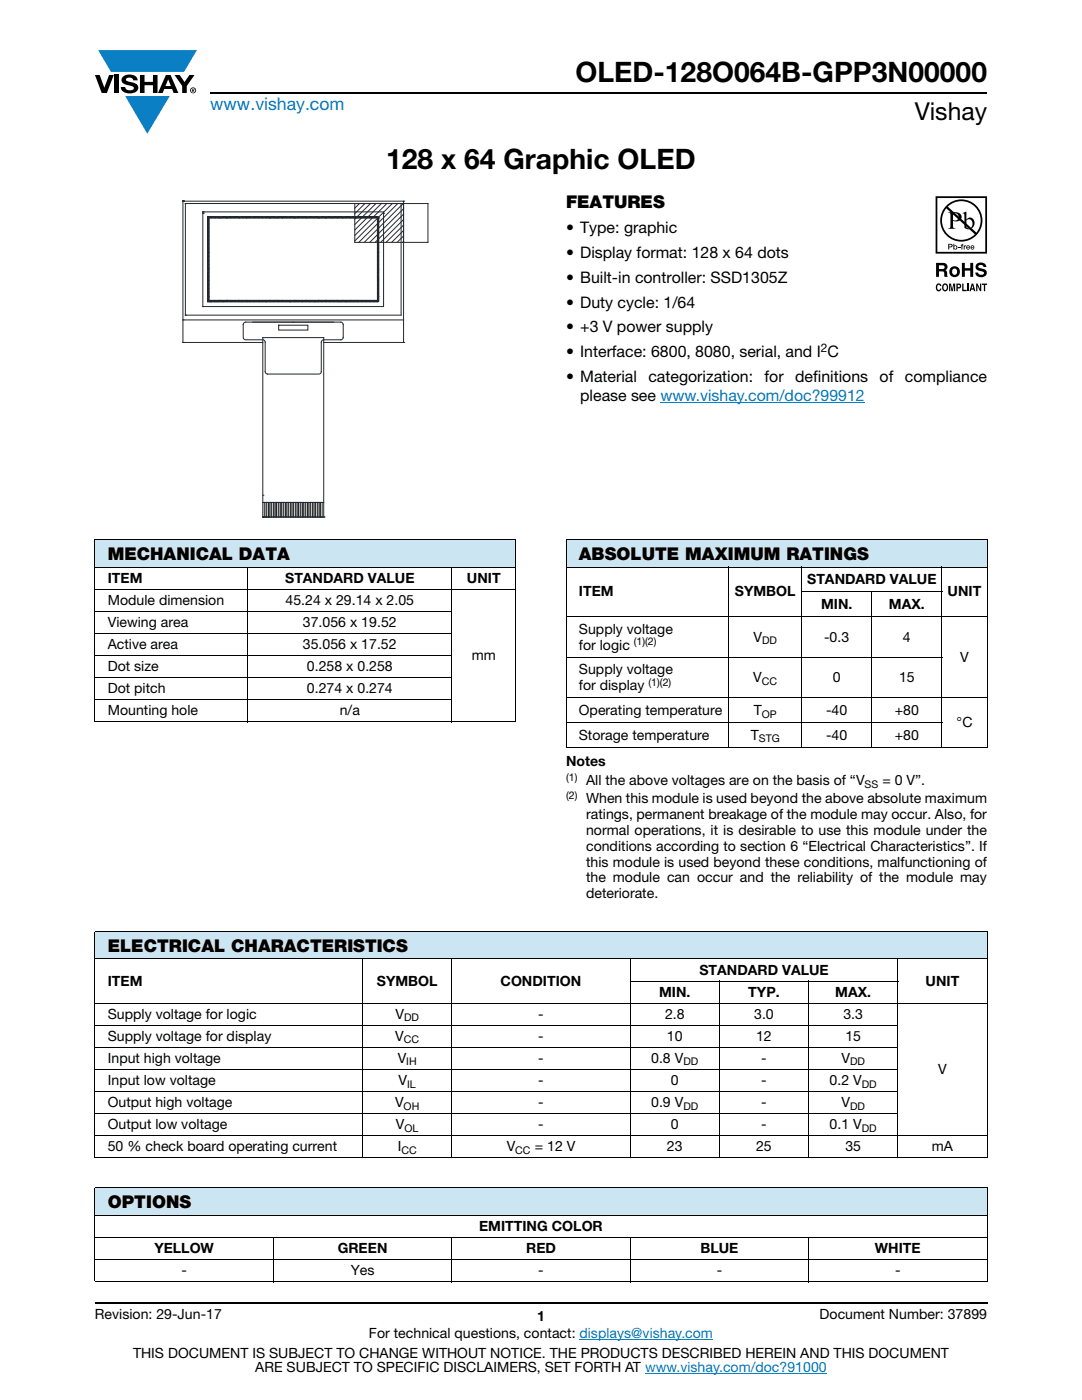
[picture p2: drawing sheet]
<svg xmlns="http://www.w3.org/2000/svg" width="216mm" height="279mm" viewBox="0 0 216 279" stroke-linecap="round" stroke-linejoin="round" font-family="sans-serif">
<g fill="#0a7fc3">
<path d="M19.6 10h19.7l-2.6 4.3h-1.1h-13.5z"/>
<path d="M25 19.2h8.9l-4.5 7.5z"/>
</g>
<g fill="#000">
<path d="M18.9 15h1l.9 2.5 1-2.5h.9l-1.4 3.6h-1zM22.9 15h.9v3.6h-.9zM24.6 15.3a2.1 2.1 0 0 1 2.8 .3l.1 .4h-.9a.79 .79 0 0 0-.7-.5 .79 .79 0 0 0-.8 .4l.3 .3 1 .2a1.08 1.08 0 0 1 1.2 1 1.08 1.08 0 0 1-1.1 1.2 1.73 1.73 0 0 1-2.4-1.2h.9a.96 .96 0 0 0 .8 .6 .96 .96 0 0 0 .9-.4 1.31 1.31 0 0 0-1.2-.6 1.03 1.03 0 0 1-1.1-.6 1.03 1.03 0 0 1 .2-1.1zM27.9 15h.9v1.3h1.7v-1.3h.9v3.6h-.9v-1.6h-1.7v1.6h-.9zM34.8 15h1.1l.9 1.4 1-1.4h1l-1.5 2.2v1.4h-.9v-1.4z"/>
<path d="M33.6 15.9l.5 1.3h-1.1zM33.1 15l-1.6 3.6h1l.3-.8h1.5l.3 .8h1l-1.6-3.6z"/>
<path d="M38.4 17.8h.2v.2h-.2zM38.3 17.7v.7h.1v-.3l.4 .3-.2-.3 .2-.2-.1-.2z"/>
<path d="M38.1 18a.46 .46 0 0 1 .9 0 .46 .46 0 0 1-.9 0zM37.9 18a.6 .6 0 0 0 1.2 0 .6 .6 0 0 0-1.2 0z"/>
</g>
<path d="M42 18.6h155M18.9 260h178.1" fill="none" stroke="#000" stroke-width=".36"/>
<path d="M131.8 80.3h40.8M115.6 267.3h26.7M128.7 274h36.3" fill="none" stroke="#007ec4" stroke-width=".2"/>
<path d="M36.4 40.1h49.1v63.2h-49.1z" fill="#fff"/>
<g fill="none" stroke="#212730" stroke-width=".2">
<path d="M36.5 40.1h.1M36.5 40.2h44v28.1h-15.9M36.5 40.2v28.1M37 40.6h48.4v7.8h-14.6v-7.8M37 40.6v22.3M37 40.6h.1M40.5 42.3h36v18.9h-36M40.5 42.3v18.9M40.5 42.3h.1M40.5 42.6h.1M41.4 53.9h.3v.2h-.3zM41.4 50.4h.3v.3h-.3z"/>
<path d="M41.4 55.2h.3v.2h-.3zM41.4 54.9h.3v.3h-.3zM41.4 54.7h.3v.2h-.3zM41.4 54.4h.3v.2h-.3zM41.4 54.1h.3v.3h-.3zM41.4 53.6h.3v.2h-.3zM41.4 53.3h.3v.3h-.3zM41.4 53.1h.3v.2h-.3zM41.4 52.8h.3v.2h-.3zM41.4 52.5h.3v.3h-.3zM41.4 52.3h.3v.2h-.3zM41.4 52h.3v.2h-.3z"/>
<path d="M41.4 51.7h.3v.3h-.3zM41.4 51.5h.3v.2h-.3zM41.4 51.2h.3v.3h-.3zM41.4 50.9h.3v.3h-.3zM41.4 50.7h.3v.2h-.3zM41.4 50.1h.3v.3h-.3zM41.4 49.9h.3v.2h-.3zM41.4 49.6h.3v.3h-.3zM41.4 49.4h.3v.2h-.3zM41.4 49.1h.3v.2h-.3zM41.4 48.8h.3v.3h-.3zM41.4 48.5h.3v.3h-.3z"/>
<path d="M41.4 48.3h.3v.2h-.3zM41.4 48h.3v.3h-.3zM41.4 47.8h.3v.2h-.3zM41.4 47.5h.3v.2h-.3zM41.4 47.2h.3v.3h-.3zM41.4 47h.3v.2h-.3zM41.4 46.7h.3v.2h-.3zM41.4 46.4h.3v.3h-.3zM41.4 46.2h.3v.2h-.3zM41.4 45.9h.3v.3h-.3zM41.4 45.6h.3v.3h-.3zM41.4 45.4h.3v.2h-.3z"/>
<path d="M41.4 45.1h.3v.3h-.3zM41.4 44.8h.3v.3h-.3zM41.4 44.6h.3v.2h-.3zM41.4 44.3h.3v.3h-.3zM41.4 44h.3v.3h-.3zM41.4 43.8h.3v.2h-.3zM41.4 43.5h.3v.3h-.3zM41.4 60h.3v.2h-.3zM41.4 43.3h.1M41.5 43.3h.2v.2h-.2zM41.5 59.2h.2v.2h-.2zM41.5 59.7h.2v.2h-.2z"/>
<path d="M41.5 59.4h.2v.3h-.2zM41.5 58.9h.2v.2h-.2zM41.5 58.6h.2v.3h-.2zM41.5 58.4h.2v.2h-.2zM41.5 58.1h.2v.2h-.2zM41.5 57.8h.2v.3h-.2zM41.5 57.6h.2v.2h-.2zM41.5 57.3h.2v.3h-.2zM41.5 57h.2v.3h-.2zM41.5 56.8h.2v.2h-.2zM41.5 56.5h.2v.3h-.2zM41.5 56.2h.2v.3h-.2z"/>
<path d="M41.5 56h.2v.2h-.2zM41.5 55.7h.2v.3h-.2zM41.5 55.5h.2v.2h-.2zM42 43.3v.2h-.3v-.2h.5M42 43.3v.2h.2v-.2M42.2 60h.3v.2h-.3zM42.2 43.3h.3v.2h-.3zM42.5 60h.3v.2h-.3zM42.5 43.3h.3v.2h-.3zM42.8 60h.2v.2h-.2zM42.8 43.3h.2v.2h-.2zM43 60h.3v.2h-.3z"/>
<path d="M43 43.3h.3v.2h-.3zM43.3 60h.3v.2h-.3zM43.3 43.3h.3v.2h-.3zM43.6 60h.2v.2h-.2zM43.6 43.3h.2v.2h-.2zM43.9 60h.2v.2h-.2zM43.9 43.3h.2v.2h-.2zM44.1 60h.3v.2h-.3zM44.1 43.3h.3v.2h-.3zM44.4 43.3h.2v.2h-.2zM44.4 59.9h.2v.3h-.2zM44.7 43.3h.2v.2h-.2z"/>
<path d="M44.7 59.9h.2v.3h-.2zM44.9 43.3h.3v.2h-.3zM44.9 59.9h.3v.3h-.3zM45.2 43.3h.2v.2h-.2zM45.2 59.9h.2v.3h-.2zM45.5 43.3h.2v.2h-.2zM45.5 59.9h.2v.3h-.2zM45.7 43.3h.3v.2h-.3zM45.7 59.9h.3v.3h-.3zM46 43.3h.2v.2h-.2zM46 59.9h.2v.3h-.2zM46.3 43.3h.2v.2h-.2z"/>
<path d="M46.3 59.9h.2v.3h-.2zM46.5 43.3h.3v.2h-.3zM46.5 59.9h.3v.3h-.3zM46.8 43.3h.2v.2h-.2zM46.8 59.9h.2v.3h-.2zM47 43.3h.3v.2h-.3zM47 59.9h.3v.3h-.3zM47.3 43.3h.3v.2h-.3zM47.3 59.9h.3v.3h-.3zM47.6 43.3h.2v.2h-.2zM47.6 59.9h.2v.3h-.2zM47.8 43.3h.3v.2h-.3z"/>
<path d="M47.8 59.9h.3v.3h-.3zM48.1 43.3h.3v.2h-.3zM48.1 59.9h.3v.3h-.3zM48.4 43.3h.2v.2h-.2zM48.4 59.9h.2v.3h-.2zM48.7 43.3h.2v.2h-.2zM48.7 59.9h.2v.3h-.2zM48.9 43.3h.3v.2h-.3zM48.9 59.9h.3v.3h-.3zM49.2 43.3h.2v.2h-.2zM49.2 59.9h.2v.3h-.2zM49.5 43.3h.2v.2h-.2z"/>
<path d="M49.5 59.9h.2v.3h-.2zM49.7 43.3h.3v.2h-.3zM49.7 59.9h.3v.3h-.3zM50 43.3h.2v.2h-.2zM50 59.9h.2v.3h-.2zM50.3 43.3h.2v.2h-.2zM50.3 59.9h.2v.3h-.2zM50.5 43.3h.3v.2h-.3zM50.5 59.9h.3v.3h-.3zM50.8 43.3h.2v.2h-.2zM50.8 59.9h.2v.3h-.2zM51.1 43.3h.2v.2h-.2z"/>
<path d="M51.1 59.9h.2v.3h-.2zM51.3 43.3h.3v.2h-.3zM51.3 59.9h.3v.3h-.3zM51.6 43.3h.5v.2h-.2l-.1-.2v.2h-.2zM51.6 59.9h.2v.3h-.2zM51.8 59.9h.3v.3h-.3zM52.1 59.9h.3v.3h-.3zM52.1 43.3h.3v.2h-.3zM52.4 59.9h.2v.3h-.2zM52.4 43.3h.2v.2h-.2zM52.6 59.9h.3v.3v-.3h.3v.3h-.6zM52.6 43.3h.6v.2h-.3v-.2v.2h-.3z"/>
<path d="M53.2 59.9h.2v.3h-.2zM53.2 43.3h.2v.2h-.2zM53.4 59.9h.3v.3h-.3zM53.4 43.3h.3v.2h-.3zM53.7 59.9h.3v.3h-.3zM53.7 43.3h.3v.2h-.3zM54 59.9h.2v.3h-.2zM54 43.3h.2v.2h-.2zM54.3 59.9h.2v.3h-.2zM54.3 43.3h.2v.2h-.2zM54.5 59.9h.3v.3h-.3zM54.5 43.3h.3v.2h-.3z"/>
<path d="M54.8 59.9h.2v.3h-.2zM54.8 43.3h.2v.2h-.2zM55.1 59.9h.2v.3h-.2zM55.1 43.3h.2v.2h-.2zM55.3 59.9h.3v.3h-.3zM55.3 43.3h.3v.2h-.3zM55.6 59.9h.2v.3h-.2zM55.6 43.3h.2v.2h-.2zM55.9 59.9h.2v.3h-.2zM55.9 43.3h.2v.2h-.2zM56.1 59.9h.3v.3h-.3zM56.1 43.3h.3v.2h-.3z"/>
<path d="M56.4 59.9h.2v.3h-.2zM56.4 43.3h.2v.2h-.2zM56.6 59.9h.3v.3h-.3zM56.7 43.3h.2v.2h-.2zM56.9 59.9h.3v.3h-.3zM56.9 43.3h.3v.2h-.3zM57.2 59.9h.2v.3h-.2zM57.2 43.3h.2v.2h-.2zM57.4 59.9h.3v.3v-.3h.3v.3h-.6zM57.4 43.3h.6v.2h-.3v-.2v.2h-.3zM58 59.9h.2v.3h-.2zM58 43.3h.2v.2h-.2z"/>
<path d="M58.2 59.9h.3v.3h-.3zM58.2 43.3h.3v.2h-.3zM58.5 59.9h.3v.3h-.3zM58.5 43.3h.3v.2h-.3zM58.8 59.9h.2v.3h-.2zM58.8 43.3h.2v.2h-.2zM59 59.9h.3v.3h-.3zM59 43.3h.3v.2h-.3zM59.3 59.9h.3v.3h-.3zM59.3 43.3h.3v.2h-.3zM59.6 59.9h.2v.3h-.2zM59.6 43.3h.2v.2h-.2z"/>
<path d="M59.9 59.9h.2v.3h-.2zM59.9 43.3h.2v.2h-.2zM60.1 59.9h.3v.3h-.3zM60.1 43.3h.3v.2h-.3zM60.4 59.9h.2v.3h-.2zM60.4 43.3h.2v.2h-.2zM60.7 59.9h.2v.3h-.2zM60.7 43.3h.2v.2h-.2zM60.9 59.9h.3v.3h-.3zM60.9 43.3h.3v.2h-.3zM61.2 59.9h.2v.3h-.2zM61.2 43.3h.2v.2h-.2z"/>
<path d="M61.5 59.9h.2v.3h-.2zM61.5 43.3h.2v.2h-.2zM61.7 59.9h.3v.3h-.3zM61.7 43.3h.3v.2h-.3zM62 59.9h.2v.3h-.2zM62 43.3h.2v.2h-.2zM62.2 59.9h.3v.3h-.3zM62.2 43.3h.3v.2h-.3zM62.8 43.3v.2h-.3v-.2h.5M62.8 43.3v.2h.2v-.2M63 59.9h.3v.3h-.3zM63 43.3h.3v.2h-.3z"/>
<path d="M63.3 59.9h.3v.3h-.3zM63.3 43.3h.3v.2h-.3zM63.6 59.9h.2v.3h-.2zM63.6 43.3h.2v.2h-.2zM63.8 59.9h.3v.3h-.3zM63.8 43.3h.3v.2h-.3zM64.1 59.9h.3v.3h-.3zM64.1 43.3h.3v.2h-.3zM64.4 59.9h.2v.3h-.2zM64.4 43.3h.2v.2h-.2zM64.7 59.9h.2v.3h-.2zM64.7 43.3h.2v.2h-.2z"/>
<path d="M64.9 59.9h.3v.3h-.3zM64.9 43.3h.3v.2h-.3zM65.2 59.9h.2v.3h-.2zM65.2 43.3h.2v.2h-.2zM65.5 59.9h.2v.3h-.2zM65.5 43.3h.2v.2h-.2zM65.7 59.9h.3v.3h-.3zM65.7 43.3h.3v.2h-.3zM66 59.9h.2v.3h-.2zM66 43.3h.2v.2h-.2zM66.3 59.9h.2v.3h-.2zM66.3 43.3h.2v.2h-.2z"/>
<path d="M66.5 59.9h.3v.3h-.3zM66.5 43.3h.3v.2h-.3zM66.8 59.9h.2v.3h-.2zM66.8 43.3h.2v.2h-.2zM67 59.9h.3v.3h-.3zM67.1 43.3h.2v.2h-.2zM67.3 43.3h.5v.2h-.2v-.2v.2h-.3zM67.8 59.9h.3v.3h-.3zM67.8 43.3h.3v.2h-.3zM68.1 59.9h.3v.3h-.3zM68.1 43.3h.3v.2h-.3zM68.4 59.9h.2v.3h-.2z"/>
<path d="M68.4 43.3h.2v.2h-.2zM68.9 43.3v.2h-.3v-.2h.8M68.9 43.3v.2h.3v-.2v.2h.2v-.2M69.4 59.9h.3v.3h-.3zM69.4 43.3h.3v.2h-.3zM69.7 59.9h.3v.3h-.3zM69.7 43.3h.3v.2h-.3zM70 59.9h.2v.3h-.2zM70 43.3h.2v.2h-.2zM70.3 59.9h.2v.3h-.2zM70.3 43.3h.2v.2h-.2zM70.5 59.9h.3v.3h-.3z"/>
<path d="M70.5 43.3h.3v.2h-.3zM70.8 59.9h.2v.3h-.2zM70.8 43.3h.2v.2h-.2zM71.1 43.3h.2v.2h-.2zM71.1 59.9h.2v.3h-.2zM71.3 43.3h.3v.2h-.3zM71.3 59.9h.3v.3h-.3zM71.6 43.3h.2v.2h-.2zM71.6 59.9h.2v.3h-.2zM71.7 40.6l-.9 1M71.9 43.3h.2v.2h-.2zM71.9 59.9h.2v.3h-.2z"/>
<path d="M72.1 43.3h.3v.2h-.3zM72.1 59.9h.3v.3h-.3zM72.4 43.3h.2v.2h-.2zM72.4 59.9h.2v.3h-.2zM72.6 43.3h.3v.2h-.3zM72.7 59.9h.2v.3h-.2zM72.8 40.6l-2 2M72.9 43.3h.3v.2h-.3zM72.9 59.9h.3v.3h-.3zM73.2 43.3h.2v.2h-.2zM73.2 59.9h.2v.3h-.2zM73.4 43.3h.3v.2h-.3z"/>
<path d="M73.4 59.9h.3v.3h-.3zM73.7 43.3h.3v.2h-.3zM73.7 59.9h.3v.3h-.3zM73.9 40.6l-3.1 3.1M74 43.3h.2v.2h-.2zM74 59.9h.2v.3h-.2zM74.2 43.3h.3v.2h-.3zM74.2 59.9h.3v.3h-.3zM74.5 43.3h.3v.2h-.3zM74.5 59.9h.3v.3h-.3zM74.8 43.3h.2v.2h-.2zM74.8 59.9h.2v.3h-.2z"/>
<path d="M75 40.6l-4.2 4.2M75.1 43.3h.2v.2h-.2zM75.1 59.9h.2v.3h-.2zM75.3 55.2h.3v.2h-.3zM75.3 54.9h.3v.3h-.3zM75.3 54.7h.3v.2h-.3zM75.3 54.4h.3v.2h-.3zM75.3 54.1h.3v.3h-.3zM75.3 53.6h.3v.2h-.3zM75.3 53.3h.3v.3h-.3zM75.3 53.1h.3v.2h-.3zM75.3 52.8h.3v.2h-.3z"/>
<path d="M75.3 52.5h.3v.3h-.3zM75.3 52.3h.3v.2h-.3zM75.3 52h.3v.2h-.3zM75.3 51.7h.3v.3h-.3zM75.3 51.5h.3v.2h-.3zM75.3 51.2h.3v.3h-.3zM75.3 50.9h.3v.3h-.3zM75.3 50.7h.3v.2h-.3zM75.3 50.1h.3v.3h-.3zM75.3 49.9h.3v.2h-.3zM75.3 49.6h.3v.3h-.3zM75.3 49.4h.3v.2h-.3z"/>
<path d="M75.3 49.1h.3v.2h-.3zM75.3 48.5h.3v.3h-.3zM75.3 48.3h.3v.2h-.3zM75.3 48h.3v.3h-.3zM75.3 47.8h.3v.2h-.3zM75.3 47.5h.3v.2h-.3zM75.3 47.2h.3v.3h-.3zM75.3 47h.3v.2h-.3zM75.3 46.7h.3v.2h-.3zM75.3 46.4h.3v.3h-.3zM75.3 46.2h.3v.2h-.3zM75.3 45.9h.3v.3h-.3z"/>
<path d="M75.3 45.6h.3v.3h-.3zM75.3 45.4h.3v.2h-.3zM75.3 45.1h.3v.3h-.3zM75.3 44.8h.3v.3h-.3zM75.3 44.6h.3v.2h-.3zM75.3 44.3h.3v.3h-.3zM75.3 44h.3v.3h-.3zM75.3 43.8h.3v.2h-.3zM75.3 43.5h.3v.3h-.3zM75.3 55.7v-.2h.3v.2M75.3 53.9h.3v.2h-.3zM75.3 50.4h.3v.3h-.3z"/>
<path d="M75.3 48.8h.3v.3h-.3zM75.3 43.3h.3v.2h-.3zM75.3 59.9h.3v.3h-.3zM75.3 59.7h.3v.2h-.3zM75.3 59.4h.3v.3h-.3zM75.3 58.9h.3v.2h-.3zM75.3 58.6h.3v.3h-.3zM75.3 58.4h.3v.2h-.3zM75.3 58.1h.3v.2h-.3zM75.3 57.8h.3v.3h-.3zM75.3 57.6h.3v.2h-.3zM75.3 57.3h.3v.3h-.3z"/>
<path d="M75.3 57h.3v.3h-.3zM75.3 56.8h.3v.2h-.3zM75.3 56.5h.3v.3h-.3zM75.3 56.2h.3v.3h-.3zM75.3 56h.3v.2h-.3zM75.3 55.7h.3v.3h-.3zM75.3 55.7h.3M75.3 59.2h.3v.2h-.3zM75.6 43.5h.1M76.1 40.6l-5.3 5.3M76.5 42.6h.1M77.2 40.6l-6.4 6.4"/>
<path d="M78.3 40.6l-7.5 7.5M79.4 40.6l-7.8 7.8M80 40.6v22.3h-43M80 40.6h.1M80.5 40.6l-7.8 7.8M80.5 40.1h.1M80.5 40.6v7.8M80.5 47.1l-1.3 1.3M80.5 48.2l-.2 .2M80.5 46l-2.4 2.4M80.5 44.9l-3.5 3.5M80.5 41.7l-6.7 6.7"/>
<path d="M80.5 42.7l-5.6 5.7M80.5 43.8l-4.5 4.6M36.5 68.3h15.9M36.5 63.8h44M36.5 68.3h.1M36.5 63.8h.1M37 62.9h.1M40.5 61.2h.1M41.5 60.2h.1M42 60.2v-.2h-.3v.2h.5M42 60.2v-.2h.2v.2M48.6 64.5l.4-.2h19l.3 .1 .2 .3v2.7l-.4 .4h-3.5l-.4 .2-.1 6.3-.2 .3-10.5 .1-.4-.3-.1-.2-.1-6.2-.4-.2-3.6-.1-.3-.4z"/>
<path d="M55.6 64.9h5.8v1h-5.8zM62.8 60.2v-.3h-.3v.3h.5v-.3h-.2v.3M67.6 60.2v-.3h-.3v.3h.5M67.6 60.2v-.3h.2v.3M68.9 60.2v-.3h-.3v.3h.8M68.9 60.2v-.3h.3v.3M69.2 60.2v-.3h.2v.3M80.5 68.3h.1M52.4 98.8h.1M52.4 100.3h12.2M52.4 103.2h.1M52.4 100.3h.1"/>
<path d="M52.4 103.2h12.2M52.4 103.2v-35.8h12.2v35.8M52.9 103.2h.1M53.1 103.2v-2.9h-.4v2.9M53.2 103.2h.1M53.6 103.2h.1M53.6 103.2v-2.9h-.4v2.9M54.1 103.2v-2.9h-.4v2.9M54.6 103.2v-2.9h-.4v2.9M54.7 100.3h.3v2.9M54.7 100.3v2.9M55.5 103.2v-2.9h-.3v2.9"/>
<path d="M56 103.2v-2.9h-.3v2.9M56.5 103.2v-2.9h-.4v2.9M57 103.2v-2.9h-.4v2.9M57.5 103.2v-2.9h-.4v2.9M58 103.2v-2.9h-.4v2.9M58.4 103.2v-2.9h-.3v2.9M58.6 100.3v2.9M58.6 100.3h.3v2.9M59.4 103.2v-2.9h-.3v2.9M59.9 103.2v-2.9h-.3v2.9M60.4 103.2v-2.9h-.4v2.9M60.9 103.2v-2.9h-.4v2.9"/>
<path d="M61.4 103.2v-2.9h-.4v2.9M61.8 103.2v-2.9h-.3v2.9M62.3 103.2v-2.9h-.3v2.9M62.8 103.2v-2.9h-.3v2.9M63.3 103.2v-2.9h-.3v2.9M63.8 103.2v-2.9h-.3v2.9M64.1 103.2h.1M64.3 103.2v-2.9h-.4v2.9M64.6 103.2h.1"/>
</g>
<path d="M186.7 39.2h10.3v18.9h-10.3z" fill="#fff"/>
<g fill="#000">
<path d="M186.9 56.8l.4-.2h.3l.2 .5-.6-.2a.66 .66 0 0 0 .1 1l.3-.3h.2a.54 .54 0 0 1-.4 .5 .54 .54 0 0 1-.6-.4zM189.4 56.6h.4l.2 1.2 .2-1.2h.4v1.5h-.3v-1.3l-.2 1.3h-.2l-.3-1.3v1.3h-.2zM191.2 49.3h.4v.1h-.4zM191.9 48.7h.3l-.2 .2 .2 .1v.1h-.2v.7h-.1v-.7h-.2zM192 56.6h.3v1.2h.6v.3h-.9zM192.3 49h.2v.1l.3-.1v.1l-.3 .1v.6h-.2zM191.9 52.5h.6v1h1.1v-1h.6v2.8h-.6v-1.3h-1.1v1.3h-.6zM193 56.6h.3v1.5h-.3zM195 52.6a1.15 1.15 0 0 1 1.8 .7h-.5l-.1-.2a.68 .68 0 0 0-.9-.1v.4l.2 .1a1.29 1.29 0 0 1 1.4 .9 1.17 1.17 0 0 1-1.1 .9 1.17 1.17 0 0 1-1.2-.9h.6v.2a.67 .67 0 0 0 1.1-.1l-.2-.3-.6-.1a.82 .82 0 0 1-.8-.5 .82 .82 0 0 1 .3-1zM194.8 56.6h.3l.5 1.1v-1.1h.2v1.5h-.3l-.5-1.1v1.1h-.2zM195.9 56.6h1.1v.3h-.4v1.2h-.3v-1.2h-.4z"/>
<path d="M187 39.5h9.6v10.8h-9.6zM186.7 39.2v11.4h10.3v-11.4z"/>
<path d="M187.4 52.9v.8h.9a.39 .39 0 0 0 0-.7zM186.8 52.5h1.4a.79 .79 0 0 1 .8 .4 .79 .79 0 0 1-.1 .9l-.3 .1a.98 .98 0 0 1 .4 1.2l.1 .2h-.6l-.2-1.1h-.9v1.1h-.6z"/>
<path d="M188.4 56.9a.64 .64 0 0 0 .2 1l.1-.1a.64 .64 0 0 0-.1-1zM188.2 56.7l.2-.1a.56 .56 0 0 1 .7 .3 .82 .82 0 0 1-.5 1.3l-.2-.1a.89 .89 0 0 1-.2-1.4z"/>
<path d="M189.1 41.3a3.9 3.9 0 0 1 5.3-.2 3.9 3.9 0 0 1 .4 5.3zM188.8 41.6l5.7 5.2a3.9 3.9 0 0 1-5.3 .1 3.9 3.9 0 0 1-.4-5.3zM187.6 44a4.2 4.2 0 0 0 8.4 0 4.2 4.2 0 0 0-8.4 0z"/>
<path d="M189.4 48.8v.4h.4v-.3zM189.2 48.7h.7l.2 .3-.2 .3-.5 .1v.4h-.2z"/>
<path d="M190.2 42.6v1.3a.75 .75 0 0 0 1.1-.6 .75 .75 0 0 0-1.1-.7zM189.2 42.4a2.81 2.81 0 0 1 2.4 .3 .97 .97 0 0 1 0 1.2 .97 .97 0 0 1-1.2 .2h-.2v1.1v.2l.5 .3h-1.5l.3-.2 .1-.3v-2.3v-.3z"/>
<path d="M190.2 53.7a.63 .63 0 0 0-.2 .7 .63 .63 0 0 0 .7 .4 .63 .63 0 0 0 .3-.8 .63 .63 0 0 0-.8-.3zM189.4 54.2a1.1 1.1 0 0 1 2.2 0 1.1 1.1 0 0 1-2.2 0z"/>
<path d="M190.4 49.4a.26 .26 0 0 0 .5 0 .26 .26 0 0 0-.5 0zM190.2 48.7h.2v.4a.38 .38 0 0 1 .5 0 .38 .38 0 0 1 0 .6 .38 .38 0 0 1-.5 0l-.2 .1z"/>
<path d="M191.1 56.9v.4l.4-.1v-.3zM190.8 56.6h.6a.5 .5 0 0 1 .4 .5 .5 .5 0 0 1-.4 .5h-.3v.5h-.3z"/>
<path d="M192.8 44v1.3l.2 .2a.72 .72 0 0 0 .8-.1 .72 .72 0 0 0 .3-.7 .72 .72 0 0 0-.4-.8 .72 .72 0 0 0-.9 .1zM192.1 42.5l.7-.3v1.6a.89 .89 0 0 1 1.1-.3 .89 .89 0 0 1 .6 1 1.23 1.23 0 0 1-.7 1.2 1.23 1.23 0 0 1-1.4-.2v-2.7z"/>
<path d="M193 49.2v.1h.4l-.2-.2zM193 49h.4l.2 .4h-.6v.2l.5-.1a.42 .42 0 0 1-.6 .2 .42 .42 0 0 1 .1-.7z"/>
<path d="M194 56.9l-.1 .6h.3zM193.9 56.6h.3l.4 1.5h-.3v-.3h-.5l-.1 .3h-.3z"/>
<path d="M193.9 49.2l-.1 .1h.5l-.3-.2zM193.8 49h.5l.1 .4h-.6l.1 .2 .5-.1a.42 .42 0 0 1-.6 .2 .42 .42 0 0 1 0-.7z"/>
</g>
<path d="M18.9 107.7h84.1v5.5h-84.1z" fill="#cce5f3"/>
<g fill="none" stroke="#000" stroke-width=".2">
<path d="M18.9 107.7h84.1M18.9 113.2h84.1M18.9 117.6h84.1M18.9 107.8v36.2M49.5 113.1v31.1M90.1 113.1v31.1M103 107.8v36.2M18.9 122h71.3M18.9 126.4h71.3M18.9 130.8h71.3M18.9 135.3h71.3M18.9 139.7h71.3"/>
<path d="M18.9 144.1h84.1"/>
</g>
<path d="M112.9 107.7h84.1v5.5h-84.1z" fill="#cce5f3"/>
<g fill="none" stroke="#000" stroke-width=".2">
<path d="M112.9 107.7h84.1M112.9 113.2h84.1M112.9 107.8v41.3M145.5 113.1v36.2M159.9 118.1h28.1M160 113.1v36.2M173.9 118v31.3M188 113.1v36.2M197 107.8v41.3M112.9 123.1h84.1M112.9 131.2h75.1M112.9 139.3h84.1"/>
<path d="M112.9 144.3h75.1M112.9 149.2h84.1"/>
</g>
<g fill="#cce5f3">
<path d="M18.9 185.9h178.1v5.5h-178.1z"/>
<path d="M18.9 237.1h178.1v5.5h-178.1z"/>
</g>
<g fill="none" stroke="#000" stroke-width=".2">
<path d="M18.9 185.9h178.1M18.9 191.4h178.1M18.9 186v45M72.3 191.3v39.9M90.1 191.3v39.9M125.7 195.8h53.5M125.8 191.3v39.9M143.6 195.7v35.5M161.4 195.7v35.5M179.2 191.3v39.9M197 186v45M18.9 200.2h178.1"/>
<path d="M18.9 204.6h160.3M18.9 209h160.3M18.9 213.4h160.3M18.9 217.8h160.3M18.9 222.3h160.3M18.9 226.7h178.1M18.9 231.1h178.1M18.9 237.1h178.1M18.9 237.2v18.5M197 237.2v18.5M18.9 242.6h178.1M18.9 247h178.1"/>
<path d="M18.9 251.4h178.1M18.9 255.8h178.1M54.5 246.9v9M90.1 246.9v9M125.8 246.9v9M161.4 246.9v9"/>
</g>
<g font-size="5.6">
<text x="114.8" y="16.4">OLED-128O064B-GPP3N00000</text>
<text x="77.1" y="33.8">128 x 64 Graphic OLED</text>
</g>
<text font-size="4.9" x="182.5" y="24">Vishay</text>
<text font-size="3.5" fill="#007ec4" x="42" y="21.9">www.vishay.com</text>
<g font-size="3.5">
<text x="112.9" y="41.5">FEATURES</text>
<text x="21.5" y="111.8">MECHANICAL DATA</text>
<text x="115.5" y="111.8">ABSOLUTE MAXIMUM RATINGS</text>
<text x="21.5" y="190">ELECTRICAL CHARACTERISTICS</text>
<text x="21.5" y="241.2">OPTIONS</text>
</g>
<g font-size="3.2">
<text x="112.9" y="46.6">• Type: graphic</text>
<text x="112.9" y="51.5">• Display format: 128 x 64 dots</text>
<text x="112.9" y="56.5">• Built-in controller: SSD1305Z</text>
<text x="112.9" y="61.4">• Duty cycle: 1/64</text>
<text x="112.9" y="66.3">• +3 V power supply</text>
<text x="112.9" y="71.3">• Interface: 6800, 8080, serial, and I C</text>
<text x="112.9" y="76.2">• Material</text>
<text x="129.4" y="76.2">categorization:</text>
<text x="152.6" y="76.2">for</text>
<text x="158.7" y="76.2">definitions</text>
<text x="175.5" y="76.2">of</text>
<text x="180.6" y="76.2">compliance</text>
<text x="115.8" y="80.1">please see www.vishay.com/doc?99912</text>
</g>
<g font-size="2.8">
<text x="21.5" y="116.3">ITEM</text>
<text x="56.9" y="116.3">STANDARD VALUE</text>
<text x="93.2" y="116.3">UNIT</text>
<text x="115.5" y="119">ITEM</text>
<text x="146.6" y="119">SYMBOL</text>
<text x="161.1" y="116.6">STANDARD VALUE</text>
<text x="189.1" y="119">UNIT</text>
<text x="21.5" y="120.7">Module dimension</text>
<text x="21.5" y="125.1">Viewing area</text>
<text x="57" y="120.7">45.24 x 29.14 x 2.05</text>
<text x="60.4" y="125.1">37.056 x 19.52</text>
<text x="163.8" y="121.5">MIN.</text>
<text x="177.4" y="121.5">MAX.</text>
<text x="21.5" y="129.5">Active area</text>
<text x="60.4" y="129.5">35.056 x 17.52</text>
<text x="94.2" y="131.7">mm</text>
<text x="115.5" y="126.4">Supply voltage</text>
<text x="115.5" y="129.6">for logic</text>
<text x="150.3" y="128">V</text>
<text x="164.4" y="128">-0.3</text>
<text x="180.2" y="128">4</text>
<text x="21.5" y="134">Dot size</text>
<text x="61.2" y="134">0.258 x 0.258</text>
<text x="115.5" y="134.6">Supply voltage</text>
<text x="115.5" y="137.8">for display</text>
<text x="150.3" y="136.2">V</text>
<text x="166.2" y="136.2">0</text>
<text x="179.4" y="136.2">15</text>
<text x="191.6" y="132.1">V</text>
<text x="21.5" y="138.4">Dot pitch</text>
<text x="21.5" y="142.8">Mounting hole</text>
<text x="61.2" y="138.4">0.274 x 0.274</text>
<text x="67.8" y="142.8">n/a</text>
<text x="115.5" y="142.7">Operating temperature</text>
<text x="150.4" y="142.7">T</text>
<text x="164.8" y="142.7">-40</text>
<text x="178.5" y="142.7">+80</text>
<text x="115.5" y="147.6">Storage temperature</text>
<text x="149.8" y="147.6">T</text>
<text x="164.8" y="147.6">-40</text>
<text x="178.5" y="147.6">+80</text>
<text x="190.9" y="145.2">°C</text>
<text x="112.9" y="152.8">Notes</text>
<text x="116.9" y="156.7">All the above voltages are on the basis of “V</text>
<text x="116.9" y="160.2">When this module is used beyond the above absolute maximum</text>
<text x="176.1" y="156.7">= 0 V”.</text>
<text x="116.9" y="163.4">ratings, permanent breakage of the module may occur. Also, for</text>
<text x="116.9" y="166.6">normal operations, it is desirable to use this module under the</text>
<text x="116.9" y="169.8">conditions according to section 6 “Electrical Characteristics”. If</text>
<text x="116.9" y="172.9">this module is used beyond these conditions, malfunctioning of</text>
<text x="116.9" y="176.1">the module can occur and the reliability of the module may</text>
<text x="116.9" y="179.3">deteriorate.</text>
<text x="21.5" y="196.7">ITEM</text>
<text x="75.2" y="196.7">SYMBOL</text>
<text x="99.9" y="196.7">CONDITION</text>
<text x="139.6" y="194.5">STANDARD VALUE</text>
<text x="184.7" y="196.7">UNIT</text>
<text x="21.5" y="203.3">Supply voltage for logic</text>
<text x="78.9" y="203.3">V</text>
<text x="107.4" y="203.3">-</text>
<text x="131.5" y="198.9">MIN.</text>
<text x="132.7" y="203.3">2.8</text>
<text x="149.3" y="198.9">TYP.</text>
<text x="150.5" y="203.3">3.0</text>
<text x="166.7" y="198.9">MAX.</text>
<text x="168.3" y="203.3">3.3</text>
<text x="21.5" y="207.7">Supply voltage for display</text>
<text x="78.9" y="207.7">V</text>
<text x="107.4" y="207.7">-</text>
<text x="133.1" y="207.7">10</text>
<text x="150.9" y="207.7">12</text>
<text x="168.7" y="207.7">15</text>
<text x="21.5" y="212.1">Input high voltage</text>
<text x="79.4" y="212.1">V</text>
<text x="107.4" y="212.1">-</text>
<text x="129.9" y="212.1">0.8 V</text>
<text x="151.9" y="212.1">-</text>
<text x="167.9" y="212.1">V</text>
<text x="187.2" y="214.3">V</text>
<text x="21.5" y="216.5">Input low voltage</text>
<text x="21.5" y="221">Output high voltage</text>
<text x="78.8" y="221">V</text>
<text x="79.5" y="216.5">V</text>
<text x="107.4" y="216.5">-</text>
<text x="107.4" y="221">-</text>
<text x="129.9" y="221">0.9 V</text>
<text x="133.9" y="216.5">0</text>
<text x="151.9" y="216.5">-</text>
<text x="151.9" y="221">-</text>
<text x="165.5" y="216.5">0.2 V</text>
<text x="167.9" y="221">V</text>
<text x="21.5" y="225.4">Output low voltage</text>
<text x="79" y="225.4">V</text>
<text x="107.4" y="225.4">-</text>
<text x="133.9" y="225.4">0</text>
<text x="151.9" y="225.4">-</text>
<text x="165.5" y="225.4">0.1 V</text>
<text x="21.5" y="229.8">50 % check board operating current</text>
<text x="79.4" y="229.8">I</text>
<text x="101.1" y="229.8">V</text>
<text x="106.7" y="229.8">= 12 V</text>
<text x="133.1" y="229.8">23</text>
<text x="150.9" y="229.8">25</text>
<text x="168.7" y="229.8">35</text>
<text x="185.9" y="229.8">mA</text>
<text x="95.6" y="245.7">EMITTING COLOR</text>
<text x="30.8" y="250.1">YELLOW</text>
<text x="67.4" y="250.1">GREEN</text>
<text x="105" y="250.1">RED</text>
<text x="139.8" y="250.1">BLUE</text>
<text x="174.6" y="250.1">WHITE</text>
<text x="36.2" y="254.5">-</text>
<text x="70" y="254.5">Yes</text>
<text x="107.4" y="254.5">-</text>
<text x="143" y="254.5">-</text>
<text x="178.6" y="254.5">-</text>
<text x="18.9" y="263.3">Revision: 29-Jun-17</text>
<text x="107.2" y="263.6">1</text>
<text x="163.6" y="263.3">Document Number: 37899</text>
<text x="73.6" y="267.1">For technical questions, contact: displays@vishay.com</text>
<text x="26.5" y="271">THIS DOCUMENT IS SUBJECT TO CHANGE WITHOUT NOTICE. THE PRODUCTS DESCRIBED HEREIN AND THIS DOCUMENT</text>
<text x="50.9" y="273.8">ARE SUBJECT TO SPECIFIC DISCLAIMERS, SET FORTH AT www.vishay.com/doc?91000</text>
</g>
<text font-size="2.4" x="163.8" y="70.3">2</text>
<g font-size="2.1">
<text x="126.5" y="128.8">(1)(2)</text>
<text x="152.1" y="128.5">DD</text>
<text x="129.4" y="136.9">(1)(2)</text>
<text x="152" y="136.7">CC</text>
<text x="152" y="143.2">OP</text>
<text x="151.4" y="148.1">STG</text>
<text x="112.9" y="155.9">(1)</text>
<text x="112.9" y="159.4">(2)</text>
<text x="172.5" y="157.2">SS</text>
<text x="80.6" y="203.8">DD</text>
<text x="80.6" y="208.2">CC</text>
<text x="81.1" y="212.6">IH</text>
<text x="136.4" y="212.6">DD</text>
<text x="169.6" y="212.6">DD</text>
<text x="80.5" y="221.5">OH</text>
<text x="81.3" y="217">IL</text>
<text x="136.4" y="221.5">DD</text>
<text x="169.6" y="221.5">DD</text>
<text x="172" y="217">DD</text>
<text x="80.7" y="225.9">OL</text>
<text x="172" y="225.9">DD</text>
<text x="80.1" y="230.3">CC</text>
<text x="102.8" y="230.3">CC</text>
</g>
</svg>
